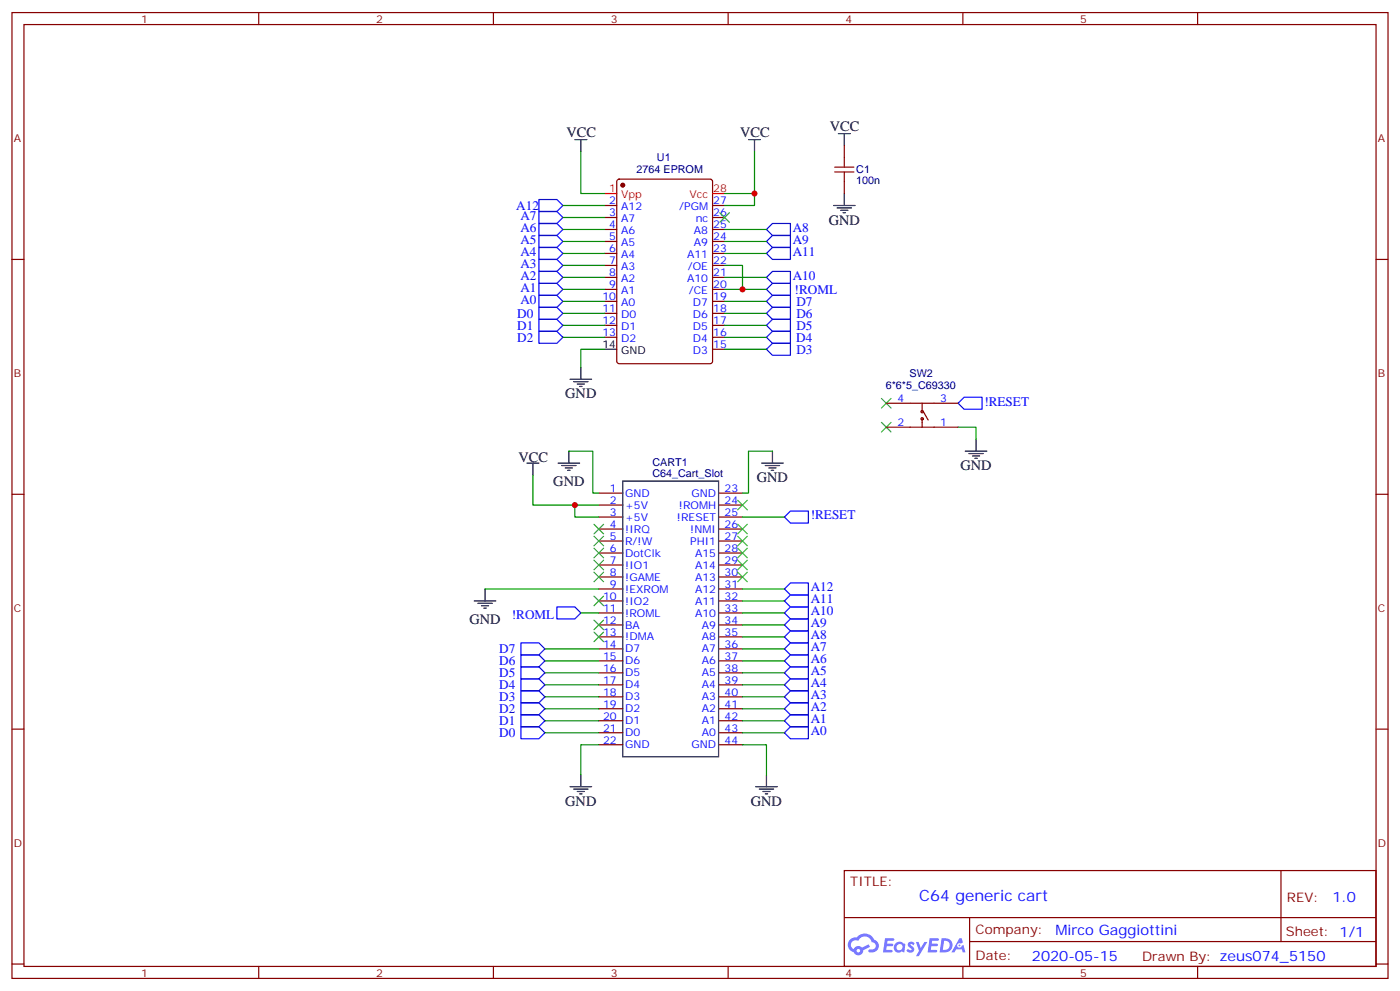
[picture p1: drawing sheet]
<svg xmlns="http://www.w3.org/2000/svg" width="412mm" height="292mm" viewBox="0 0 412 292" stroke-linecap="round" stroke-linejoin="round" font-family="sans-serif">
<g fill="none" stroke="#870000" stroke-width=".35">
<path d="M3.5 3.7h405.4v284.3h-405.4zM7.1 7.2h398.2v277.3h-398.2zM76.2 3.7v3.5M145.3 3.7v3.5M214.5 3.7v3.5M283.6 3.7v3.5M352.8 3.7v3.5M3.5 76.4h3.6M405.3 76.4h3.6M3.5 145.5h3.6M405.3 145.5h3.6M3.5 214.7h3.6"/>
<path d="M405.3 214.7h3.6M248.7 256.3h156.6v28.2h-156.6zM377.3 256.3v20.9M248.7 270.1h156.5M285.6 277.2h119.6M285.6 270.1v14.2M3.5 283.8h3.6M76.2 284.5v3.5M145.3 284.5v3.5M214.5 284.5v3.5M283.6 284.5v3.5M352.8 284.5v3.5"/>
<path d="M405.3 283.8h3.6"/>
</g>
<g fill="#5487ff">
<path d="M267.7 277.5a1.22 1.22 0 0 1 1.7 .2l-.4 .6a.47 .47 0 0 0-.3-.4 .47 .47 0 0 0-.5 .2l.1 .2a1.14 1.14 0 0 1 .8 1.8 1.14 1.14 0 0 1-1.9 0l-.2-.2 .5-.6 .7 .5a.29 .29 0 0 0 .3-.3 .29 .29 0 0 0-.2-.3 1.04 1.04 0 0 1-.6-1.7z"/>
<path d="M260.7 276.2h2.4l.3 .2-.2 .5-1.8 .1-.1 .8h1.5l.3 .4-.3 .4h-1.6l-.2 1.1h1.7l.2 .3-.2 .3-2.6 .1z"/>
<path d="M273.8 276.2h2.4l.3 .2-.1 .5-1.8 .1-.2 .8h1.6l.3 .4-.4 .4-1.6-.1-.1 1.1 1.7 .1 .2 .3-.2 .3-2.6 .1z"/>
<path d="M282.6 276.2h.7l.3 1.3-.6 .3a.69 .69 0 0 0-1 .3 .69 .69 0 0 0 .4 .9 .69 .69 0 0 0 .9-.6l.5-.2 .6 2.2h-.8l-.2-.9h-1.8l-.5 .9h-.8z"/>
<path d="M269.8 277.3h.8l.6 1.8 1.1-1.8h.9l-2.6 4.2h-.8l.9-1.5z"/>
<path d="M277.4 276.2l-.6 4.2h1.3a2.11 2.11 0 0 0 2.5-2.1 2.11 2.11 0 0 0-2.5-2.1zM278.1 277a1.39 1.39 0 0 1 1.7 1.4 1.39 1.39 0 0 1-1.8 1.2h-.3z"/>
<path d="M263.7 277.8a1.54 1.54 0 0 0-.1 2.2 1.54 1.54 0 0 0 2.2 .1l.6 .3 .3-2.3-.2-.3h-.4a1.49 1.49 0 0 0-2.4 0zM264 278.8a.94 .94 0 0 1 1.8 0 .94 .94 0 0 1-1.8 0z"/>
<path d="M250.4 276.6a2.18 2.18 0 0 0 1.1 3.7 1.44 1.44 0 0 0 1.6 .9 1.44 1.44 0 0 0 1.2-1.4l2-1.1-.5-.7-1.9 1a1.47 1.47 0 0 0-2.4 .4 1.39 1.39 0 0 1-.7-1.9 1.39 1.39 0 0 1 2-.5 2.12 2.12 0 0 1 2.2-1.3 2.12 2.12 0 0 1 1.9 1.7 1.14 1.14 0 0 1 1.1 1.4 1.14 1.14 0 0 1-1.7 .7 .43 .43 0 0 0-.5 .4 .43 .43 0 0 0 .4 .5 1.98 1.98 0 0 0 2.5-1.2 1.98 1.98 0 0 0-1.2-2.6 3.1 3.1 0 0 0-5.3-.6l-.9 .1zM252.3 279.9a.55 .55 0 0 1 1.1 0 .55 .55 0 0 1-1.1 0z"/>
<circle cx="282.6" cy="278.3" r=".26"/>
</g>
<circle cx="183.4" cy="54.5" r=".53" fill="#870000" stroke="#870000" stroke-width=".35"/>
<g fill="none" stroke="#870000" stroke-width=".35">
<path d="M181.9 52.9l.5-.2h26.8l.6 .5 .1 53.2-.5 .6-27 .1-.7-.5v-53.2zM248.7 42.9v3.5M248.7 53.4v3.6M178.2 60.5h3.5M178.2 64h3.5M178.2 67.6h3.5M178.2 71.1h3.5M178.2 74.6h3.5M178.2 78.1h3.5M209.9 60.5h3.5M209.9 64h3.5M209.9 67.6h3.5"/>
<path d="M209.9 71.1h3.5M209.9 74.6h3.5M209.9 78.1h3.5M178.2 81.7h3.5M178.2 85.2h3.5M178.2 88.7h3.5M178.2 92.3h3.5M178.2 95.8h3.5M178.2 99.3h3.5M209.9 81.7h3.5M209.9 85.2h3.5M209.9 88.7h3.5"/>
<path d="M209.9 92.3h3.5M209.9 95.8h3.5M209.9 99.3h3.5M209.9 102.8h3.5M261.1 118.7h21.1M271.6 118.7v2.5M261.1 125.8h21.1M271.6 123.3v2.5M272 121.2l1.4 2.4M176.4 145.2h7M176.4 148.7h7M176.4 152.2h7"/>
<path d="M176.4 155.8h7M176.4 159.3h7M211.7 145.2h7M211.7 148.7h7M211.7 152.2h7M211.7 155.8h7M211.7 159.3h7M176.4 162.8h7M176.4 166.3h7M176.4 169.9h7M176.4 173.4h7M176.4 176.9h7"/>
<path d="M211.7 162.8h7M211.7 166.3h7M211.7 169.9h7M211.7 173.4h7M211.7 176.9h7M176.4 180.4h7M176.4 184h7M176.4 187.5h7M176.4 191h7M176.4 194.6h7M176.4 198.1h7M211.7 180.4h7"/>
<path d="M211.7 184h7M211.7 187.5h7M211.7 191h7M211.7 194.6h7M211.7 198.1h7M176.4 201.6h7M176.4 205.1h7M176.4 208.7h7M176.4 212.2h7M176.4 215.7h7M176.4 219.3h7M211.7 201.6h7"/>
<path d="M211.7 205.1h7M211.7 208.7h7M211.7 212.2h7M211.7 215.7h7M211.7 219.3h7"/>
<circle cx="271.6" cy="123.3" r=".35"/>
<circle cx="271.6" cy="121.2" r=".35"/>
</g>
<path d="M178.2 57h3.5M209.9 57h3.5" fill="none" stroke="#f00" stroke-width=".35"/>
<g fill="none" stroke="#000" stroke-width=".35">
<path d="M246.9 39.3h3.6M248.7 39.3v3.6M169.3 41.1h3.6M171.1 41.1v3.5M220.5 41.1h3.5M222.2 41.1v3.5M248.7 57v3.5M245.5 60.5h6.4M246.6 61.2h4.2M247.6 61.9h2.2M248.4 62.6h.7M167.9 111.7h6.4"/>
<path d="M169 112.4h4.2M170 113.1h2.2M170.7 113.8h.7M171.1 108.1v3.6M178.2 102.8h3.5M155.2 136.3h3.5M157 136.3v3.6M164.4 136.3h6.3M165.5 137.1h4.2M166.5 137.8h2.1M167.2 138.5h.7M167.6 132.8v3.5"/>
<path d="M224.4 136.3h6.3M225.4 137.1h4.3M226.5 137.8h2.1M227.2 138.5h.7M227.5 132.8v3.5M284.3 132.8h6.4M285.4 133.5h4.2M286.5 134.2h2.1M287.2 134.9h.7M287.5 129.3v3.5M183.4 141.6h28.3v81.2h-28.3zM139.7 176.9h6.3"/>
<path d="M140.8 177.6h4.2M141.8 178.3h2.1M142.5 179h.7M142.9 173.4v3.5M167.9 231.6h6.4M169 232.3h4.2M170 233h2.2M170.7 233.7h.7M171.1 228.1v3.5M222.6 231.6h6.4M223.7 232.3h4.2M224.7 233h2.1"/>
<path d="M225.4 233.7h.7M225.8 228.1v3.5"/>
</g>
<g fill="none" stroke="#3c3" stroke-width=".35">
<path d="M212 62.6l2.8 2.8M214.8 62.6l-2.8 2.8M259.6 117.3l2.9 2.8M262.5 117.3l-2.9 2.8M259.6 124.4l2.9 2.8M262.5 124.4l-2.9 2.8M175 154.3l2.8 2.9M175 157.9l2.8 2.8M177.8 154.3l-2.8 2.9M177.8 157.9l-2.8 2.8M217.3 154.3l2.8 2.9M217.3 157.9l2.8 2.8"/>
<path d="M217.3 147.3l2.8 2.8M220.1 154.3l-2.8 2.9M220.1 157.9l-2.8 2.8M220.1 147.3l-2.8 2.8M175 161.4l2.8 2.8M175 164.9l2.8 2.8M175 175.5l2.8 2.8M175 168.5l2.8 2.8M177.8 161.4l-2.8 2.8M177.8 164.9l-2.8 2.8M177.8 175.5l-2.8 2.8M177.8 168.5l-2.8 2.8"/>
<path d="M217.3 161.4l2.8 2.8M217.3 164.9l2.8 2.8M217.3 168.5l2.8 2.8M220.1 161.4l-2.8 2.8M220.1 164.9l-2.8 2.8M220.1 168.5l-2.8 2.8M175 182.6l2.8 2.8M175 186.1l2.8 2.8M177.8 182.6l-2.8 2.8M177.8 186.1l-2.8 2.8"/>
</g>
<g fill="none" stroke="#008700" stroke-width=".35">
<path d="M171.1 44.6v12.4h7.1M222.2 44.6v12.4h-8.8M222.2 57v3.5h-8.8M165.8 78.1h12.4M165.8 74.6h12.4M165.8 71.1h12.4M165.8 67.6h12.4M165.8 64h12.4M165.8 60.5h12.4M213.4 78.1h5.3v7.1h-5.3M213.4 74.6h12.4M213.4 71.1h12.4"/>
<path d="M213.4 67.6h12.4M165.8 88.7h12.4M165.8 85.2h12.4M165.8 81.7h12.4M165.8 99.3h12.4M165.8 95.8h12.4M165.8 92.3h12.4M213.4 88.7h12.4M213.4 81.7h12.4M213.4 99.3h12.4M213.4 95.8h12.4M213.4 92.3h12.4"/>
<path d="M218.7 85.2h7.1M178.2 102.8h-7.1v5.3M213.4 102.8h12.4M157 139.9v8.8h12.3M167.6 132.8h7v12.4h1.8M227.5 132.8h-7v12.4h-1.8M282.2 125.8h5.3v3.5M176.4 148.7h-7.1v3.5h7.1M218.7 152.2h12.4M142.9 173.4h33.5M218.7 176.9h12.4M218.7 173.4h12.4"/>
<path d="M160.5 198.1h15.9M160.5 194.6h15.9M160.5 191h15.9M171.1 180.4h5.3M218.7 198.1h12.4M218.7 194.6h12.4M218.7 191h12.4M218.7 187.5h12.4M218.7 184h12.4M218.7 180.4h12.4M160.5 215.7h15.9M160.5 212.2h15.9"/>
<path d="M160.5 208.7h15.9M160.5 205.1h15.9M160.5 201.6h15.9M176.4 219.3h-5.3v8.8M218.7 219.3h7.1v8.8M218.7 215.7h12.4M218.7 212.2h12.4M218.7 208.7h12.4M218.7 205.1h12.4M218.7 201.6h12.4"/>
</g>
<path d="M245.9 50.6h5.6M245.9 49.2h5.6M248.7 46.4v2.8M248.7 50.6v2.8" fill="none" stroke="#a10000" stroke-width=".35"/>
<g fill="none" stroke="#00f" stroke-width=".35">
<path d="M158.7 58.7h5.3l1.8 1.8-1.8 1.8h-5.3zM158.7 62.3h5.3l1.8 1.7-1.8 1.8h-5.3zM158.7 65.8h5.3l1.8 1.8-1.8 1.7h-5.3zM158.7 69.3h5.3l1.8 1.8-1.8 1.7h-5.3zM158.7 72.8h5.3l1.8 1.8-1.8 1.8h-5.3zM158.7 76.4h5.3l1.8 1.7-1.8 1.8h-5.3zM158.7 79.9h5.3l1.8 1.8-1.8 1.7h-5.3zM225.8 74.6l1.7-1.8h5.3v3.6h-5.3zM225.8 67.6l1.7-1.8h5.3v3.5h-5.3zM227.5 69.3h5.3v3.5h-5.3l-1.7-1.7zM158.7 83.4h5.3l1.8 1.8-1.8 1.8h-5.3zM158.7 87h5.3l1.8 1.7-1.8 1.8h-5.3z"/>
<path d="M158.7 97.5h5.3l1.8 1.8-1.8 1.8h-5.3zM158.7 94h5.3l1.8 1.8-1.8 1.7h-5.3zM158.7 90.5h5.3l1.8 1.8-1.8 1.7h-5.3zM225.8 81.7l1.7-1.8h5.3v3.5h-5.3zM225.8 85.2l1.7-1.8h5.3v3.6h-5.3zM225.8 88.7l1.7-1.7h5.3v3.5h-5.3zM225.8 92.3l1.7-1.8h5.3v3.5h-5.3zM225.8 95.8l1.7-1.8h5.3v3.5h-5.3zM225.8 99.3l1.7-1.8h5.3v3.6h-5.3zM225.8 102.8l1.7-1.7h5.3v3.5h-5.3zM282.2 118.7l1.8-1.8h5.3v3.6h-5.3zM231.1 152.2l1.7-1.7h5.3v3.5h-5.3z"/>
<path d="M164 178.7h5.3l1.8 1.7-1.8 1.8h-5.3zM231.1 176.9l1.7-1.7h5.3v3.5h-5.3zM232.8 171.6h5.3v3.6h-5.3l-1.7-1.8zM153.5 199.8h5.2l1.8 1.8-1.8 1.8h-5.2zM153.5 196.3h5.2l1.8 1.8-1.8 1.7h-5.2zM153.5 192.8h5.2l1.8 1.8-1.8 1.7h-5.2zM153.5 189.3h5.2l1.8 1.7-1.8 1.8h-5.2zM231.1 198.1l1.7-1.8h5.3v3.5h-5.3zM231.1 194.6l1.7-1.8h5.3v3.5h-5.3zM231.1 191l1.7-1.7h5.3v3.5h-5.3zM231.1 187.5l1.7-1.8h5.3v3.6h-5.3zM231.1 184l1.7-1.8h5.3v3.5h-5.3z"/>
<path d="M231.1 180.4l1.7-1.7h5.3v3.5h-5.3zM153.5 214h5.2l1.8 1.7-1.8 1.8h-5.2zM153.5 210.4h5.2l1.8 1.8-1.8 1.8h-5.2zM153.5 206.9h5.2l1.8 1.8-1.8 1.7h-5.2zM153.5 203.4h5.2l1.8 1.7-1.8 1.8h-5.2zM231.1 215.7l1.7-1.7h5.3v3.5h-5.3zM231.1 212.2l1.7-1.8h5.3v3.6h-5.3zM231.1 208.7l1.7-1.8h5.3v3.5h-5.3zM231.1 201.6l1.7-1.8h5.3v3.6h-5.3zM232.8 203.4h5.3v3.5h-5.3l-1.7-1.8z"/>
</g>
<g fill="#c00">
<circle cx="222.3" cy="57" r=".88"/>
<circle cx="169.3" cy="148.7" r=".88"/>
<circle cx="218.7" cy="85.2" r=".88"/>
</g>
<text font-size="4.6" fill="#00f" x="270.8" y="265.3">C64 generic cart</text>
<g font-size="4.2">
<text x="166.9" y="40.4">VCC</text>
<text x="218" y="40.4">VCC</text>
<text x="244.5" y="38.6">VCC</text>
<text x="244.1" y="66.1">GND</text>
<text x="166.5" y="117.3">GND</text>
<text x="152.7" y="136">VCC</text>
<text x="163" y="143.1">GND</text>
<text x="223" y="142">GND</text>
<text x="282.9" y="138.5">GND</text>
<text x="138.3" y="183.6">GND</text>
<text x="166.5" y="237.2">GND</text>
<text x="221.2" y="237.2">GND</text>
</g>
<g font-size="4.2" fill="#00f">
<text x="392.5" y="265.6">1.0</text>
<text x="310.9" y="275.1">Mirco Gaggiottini</text>
<text x="304" y="282.9">2020-05-15</text>
</g>
<g font-size="3.9" fill="#00f">
<text x="152.1" y="61.7">A12</text>
<text x="153.3" y="64.7">A7</text>
<text x="153.3" y="68.3">A6</text>
<text x="153.3" y="71.8">A5</text>
<text x="233.5" y="71.8">A9</text>
<text x="233.5" y="68.3">A8</text>
<text x="153.3" y="75.3">A4</text>
<text x="233.5" y="75.3">A11</text>
<text x="153.3" y="78.8">A3</text>
<text x="153.3" y="82.4">A2</text>
<text x="233.5" y="82.4">A10</text>
<text x="153.3" y="85.9">A1</text>
<text x="153.3" y="89.4">A0</text>
<text x="234.1" y="86.6">!ROML</text>
<text x="234.6" y="90">D7</text>
<text x="152.4" y="93.5">D0</text>
<text x="234.6" y="93.5">D6</text>
<text x="152.4" y="100.5">D2</text>
<text x="152.4" y="97">D1</text>
<text x="234.6" y="100.5">D4</text>
<text x="234.6" y="97">D5</text>
<text x="234.6" y="104.1">D3</text>
<text x="290" y="119.4">!RESET</text>
<text x="238.8" y="152.9">!RESET</text>
<text x="238.8" y="177.6">A11</text>
<text x="238.8" y="174.1">A12</text>
<text x="150.8" y="182.3">!ROML</text>
<text x="238.8" y="184.7">A9</text>
<text x="238.8" y="181.2">A10</text>
<text x="238.8" y="191.7">A7</text>
<text x="238.8" y="188.2">A8</text>
<text x="147.1" y="195.8">D6</text>
<text x="147.1" y="192.3">D7</text>
<text x="238.8" y="195.3">A6</text>
<text x="147.1" y="202.8">D4</text>
<text x="147.1" y="199.3">D5</text>
<text x="238.8" y="202.3">A4</text>
<text x="238.8" y="198.8">A5</text>
<text x="147.1" y="209.9">D2</text>
<text x="147.1" y="206.4">D3</text>
<text x="238.8" y="209.4">A2</text>
<text x="238.8" y="205.8">A3</text>
<text x="147.1" y="213.4">D1</text>
<text x="238.8" y="212.9">A1</text>
<text x="147.1" y="217">D0</text>
<text x="238.8" y="216.4">A0</text>
</g>
<g font-size="3.9" fill="#800">
<text x="250.5" y="260.9">TITLE:</text>
<text x="379.1" y="265.6">REV:</text>
<text x="287.4" y="275.1">Company:</text>
<text x="378.7" y="275.7">Sheet: 1/1</text>
<text x="287.4" y="282.8">Date:</text>
<text x="336.4" y="282.8">Drawn By: zeus074_5150</text>
</g>
<g font-size="3.2" fill="#800">
<text x="41.6" y="6.7">1</text>
<text x="110.8" y="6.7">2</text>
<text x="179.9" y="6.7">3</text>
<text x="249.1" y="6.7">4</text>
<text x="318.2" y="6.7">5</text>
<text x="4.1" y="41.8">A</text>
<text x="405.9" y="41.8">A</text>
<text x="4.1" y="110.9">B</text>
<text x="405.9" y="110.9">B</text>
<text x="4.1" y="180.1">C</text>
<text x="405.9" y="180.1">C</text>
<text x="4.1" y="249.2">D</text>
<text x="405.9" y="249.2">D</text>
<text x="41.6" y="287.5">1</text>
<text x="110.8" y="287.5">2</text>
<text x="179.9" y="287.5">3</text>
<text x="249.1" y="287.5">4</text>
<text x="318.2" y="287.5">5</text>
</g>
<g font-size="3.2" fill="#000080">
<text x="193.5" y="47.4">U1</text>
<text x="187.5" y="51">2764 EPROM</text>
<text x="252.2" y="51.1">C1</text>
<text x="252.2" y="54.2">100n</text>
<text x="267.9" y="110.9">SW2</text>
<text x="260.9" y="114.6">6*6*5_C69330</text>
<text x="192.2" y="137.2">CART1</text>
<text x="192.2" y="140.4">C64_Cart_Slot</text>
</g>
<g font-size="3.2" fill="#f00">
<text x="179.5" y="56.6">1</text>
<text x="183" y="58.4">Vpp</text>
<text x="203.1" y="58.4">Vcc</text>
<text x="210.1" y="56.6">28</text>
</g>
<g font-size="3.2" fill="#00f">
<text x="179.5" y="60.1">2</text>
<text x="179.5" y="63.7">3</text>
<text x="183" y="61.9">A12</text>
<text x="183" y="65.4">A7</text>
<text x="200.1" y="61.9">/PGM</text>
<text x="204.9" y="65.4">nc</text>
<text x="210.1" y="63.7">26</text>
<text x="210.1" y="60.1">27</text>
<text x="179.5" y="67.2">4</text>
<text x="179.5" y="70.7">5</text>
<text x="183" y="69">A6</text>
<text x="204.4" y="69">A8</text>
<text x="210.1" y="70.7">24</text>
<text x="210.1" y="67.2">25</text>
<text x="179.5" y="74.3">6</text>
<text x="179.5" y="77.8">7</text>
<text x="183" y="72.5">A5</text>
<text x="183" y="76">A4</text>
<text x="202.4" y="76">A11</text>
<text x="204.4" y="72.5">A9</text>
<text x="210.1" y="77.8">22</text>
<text x="210.1" y="74.3">23</text>
<text x="179.5" y="81.3">8</text>
<text x="183" y="79.6">A3</text>
<text x="183" y="83.1">A2</text>
<text x="202.4" y="83.1">A10</text>
<text x="202.6" y="79.6">/OE</text>
<text x="210.1" y="81.3">21</text>
<text x="177.5" y="88.4">10</text>
<text x="179.5" y="84.8">9</text>
<text x="183" y="86.6">A1</text>
<text x="202.9" y="86.6">/CE</text>
<text x="210.1" y="88.4">19</text>
<text x="210.1" y="84.8">20</text>
<text x="177.5" y="91.9">11</text>
<text x="177.5" y="95.4">12</text>
<text x="183" y="90.1">A0</text>
<text x="183" y="93.7">D0</text>
<text x="204.1" y="93.7">D6</text>
<text x="204.1" y="90.1">D7</text>
<text x="210.1" y="95.4">17</text>
<text x="210.1" y="91.9">18</text>
<text x="177.5" y="99">13</text>
<text x="183" y="97.2">D1</text>
<text x="183" y="100.7">D2</text>
<text x="204.1" y="100.7">D4</text>
<text x="204.1" y="97.2">D5</text>
<text x="210.1" y="99">16</text>
<text x="204.1" y="104.2">D3</text>
<text x="210.1" y="102.5">15</text>
<text x="264.3" y="118.4">4</text>
<text x="276.9" y="118.4">3</text>
<text x="264.3" y="125.4">2</text>
<text x="276.9" y="125.4">1</text>
<text x="179.7" y="144.8">1</text>
<text x="179.7" y="148.3">2</text>
<text x="184.1" y="146.2">GND</text>
<text x="184.1" y="149.8">+5V</text>
<text x="200" y="149.8">!ROMH</text>
<text x="203.7" y="146.2">GND</text>
<text x="213.4" y="144.8">23</text>
<text x="213.4" y="148.3">24</text>
<text x="179.7" y="151.9">3</text>
<text x="179.7" y="155.4">4</text>
<text x="184.1" y="153.3">+5V</text>
<text x="199.4" y="153.3">!RESET</text>
<text x="213.4" y="151.9">25</text>
<text x="213.4" y="155.4">26</text>
<text x="179.7" y="158.9">5</text>
<text x="184.1" y="156.8">!IRQ</text>
<text x="184.1" y="160.3">R/!W</text>
<text x="203.3" y="160.3">PHI1</text>
<text x="203.3" y="156.8">!NMI</text>
<text x="213.4" y="158.9">27</text>
<text x="179.7" y="162.5">6</text>
<text x="179.7" y="166">7</text>
<text x="184.1" y="163.9">DotClk</text>
<text x="184.1" y="167.4">!IO1</text>
<text x="204.8" y="163.9">A15</text>
<text x="204.8" y="167.4">A14</text>
<text x="213.4" y="162.5">28</text>
<text x="213.4" y="166">29</text>
<text x="179.7" y="169.5">8</text>
<text x="179.7" y="173">9</text>
<text x="184.1" y="170.9">!GAME</text>
<text x="204.8" y="170.9">A13</text>
<text x="213.4" y="169.5">30</text>
<text x="213.4" y="173">31</text>
<text x="177.6" y="176.6">10</text>
<text x="184.1" y="174.4">!EXROM</text>
<text x="184.1" y="178">!IO2</text>
<text x="204.8" y="174.4">A12</text>
<text x="204.8" y="178">A11</text>
<text x="213.4" y="176.6">32</text>
<text x="177.6" y="180.1">11</text>
<text x="177.6" y="183.6">12</text>
<text x="184.1" y="181.5">!ROML</text>
<text x="184.1" y="185">BA</text>
<text x="204.8" y="181.5">A10</text>
<text x="206.8" y="185">A9</text>
<text x="213.4" y="180.1">33</text>
<text x="213.4" y="183.6">34</text>
<text x="177.6" y="187.1">13</text>
<text x="177.6" y="190.7">14</text>
<text x="184.1" y="188.6">!DMA</text>
<text x="206.8" y="188.6">A8</text>
<text x="213.4" y="187.1">35</text>
<text x="213.4" y="190.7">36</text>
<text x="177.6" y="194.2">15</text>
<text x="177.6" y="197.7">16</text>
<text x="184.1" y="192.1">D7</text>
<text x="184.1" y="195.6">D6</text>
<text x="206.8" y="192.1">A7</text>
<text x="206.8" y="195.6">A6</text>
<text x="213.4" y="194.2">37</text>
<text x="213.4" y="197.7">38</text>
<text x="177.6" y="201.3">17</text>
<text x="184.1" y="199.1">D5</text>
<text x="184.1" y="202.7">D4</text>
<text x="206.8" y="199.1">A5</text>
<text x="206.8" y="202.7">A4</text>
<text x="213.4" y="201.3">39</text>
<text x="177.6" y="204.8">18</text>
<text x="177.6" y="208.3">19</text>
<text x="184.1" y="206.2">D3</text>
<text x="184.1" y="209.7">D2</text>
<text x="206.8" y="206.2">A3</text>
<text x="206.8" y="209.7">A2</text>
<text x="213.4" y="204.8">40</text>
<text x="213.4" y="208.3">41</text>
<text x="177.6" y="211.8">20</text>
<text x="177.6" y="215.4">21</text>
<text x="184.1" y="213.3">D1</text>
<text x="206.8" y="213.3">A1</text>
<text x="213.4" y="211.8">42</text>
<text x="213.4" y="215.4">43</text>
<text x="177.6" y="218.9">22</text>
<text x="184.1" y="216.8">D0</text>
<text x="184.1" y="220.3">GND</text>
<text x="203.7" y="220.3">GND</text>
<text x="206.8" y="216.8">A0</text>
<text x="213.4" y="218.9">44</text>
</g>
<g font-size="3.2">
<text x="177.5" y="102.5">14</text>
<text x="183" y="104.2">GND</text>
</g>
</svg>
